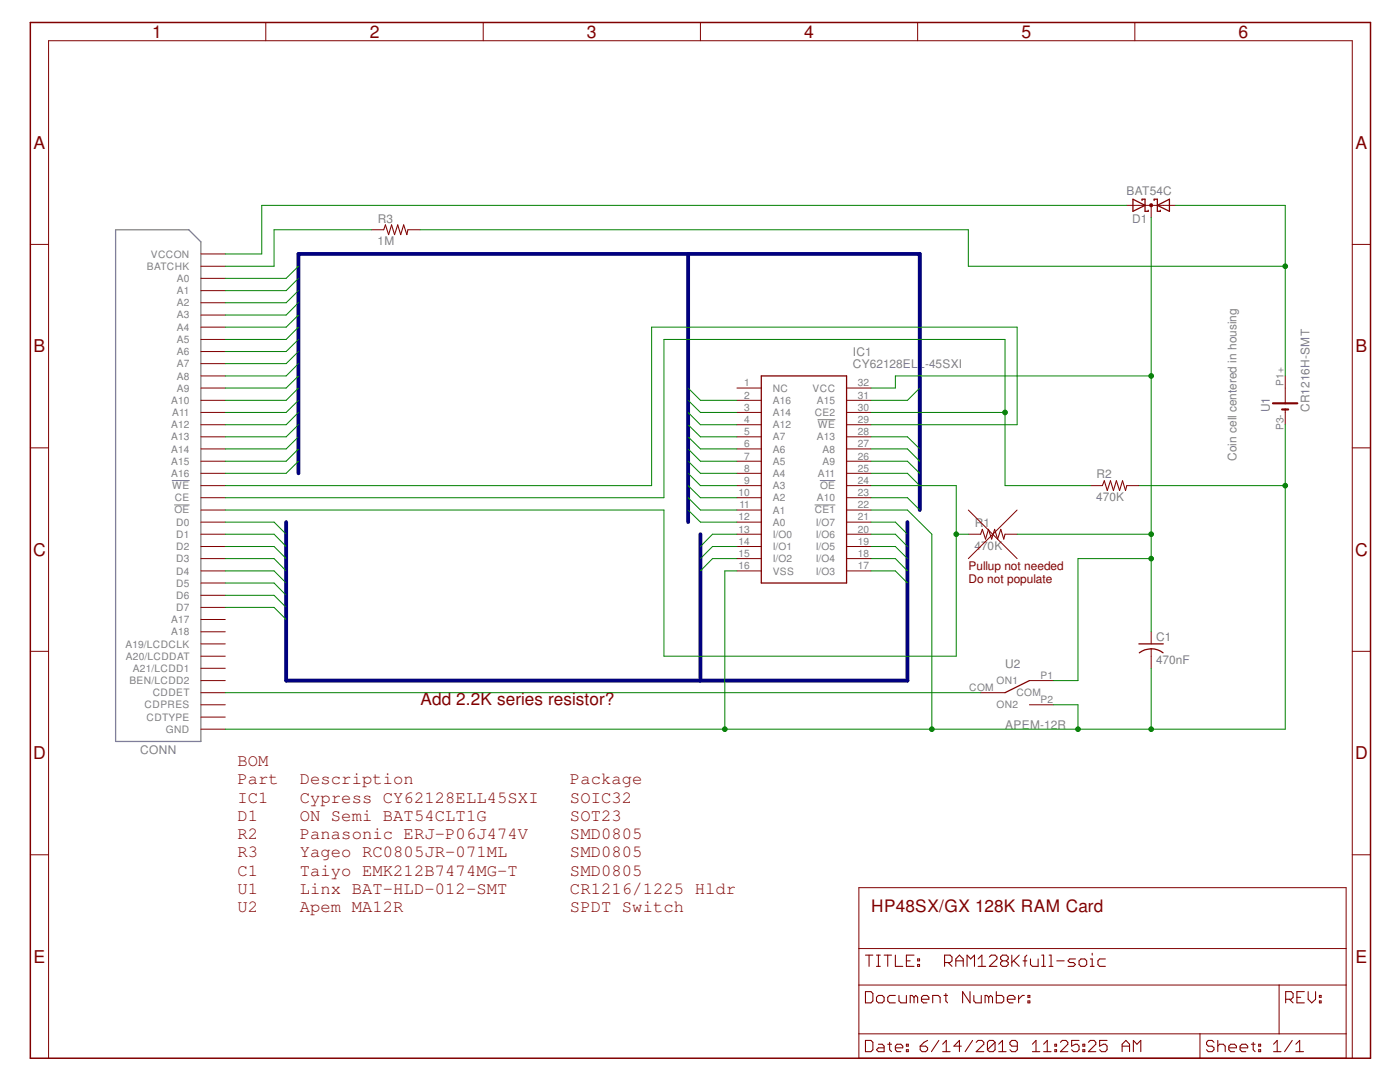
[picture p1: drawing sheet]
<svg xmlns="http://www.w3.org/2000/svg" width="279mm" height="216mm" viewBox="0 0 279 216" stroke-linecap="round" stroke-linejoin="round" font-family="sans-serif">
<path d="M23.1 45.8h14.6l2.4 2.5v99.7h-17z" fill="none" stroke="#808080" stroke-width=".25"/>
<path d="M34.3 95.9h3.5M163.2 83.7h3.5M163.6 95.9h3.1M34.8 100.8h3M162.6 100.8h4.1" fill="none" stroke="#808080" stroke-width=".2"/>
<g fill="none" stroke="#800000" stroke-width=".2">
<path d="M53 4.5v3.6M96.4 4.5v3.6M139.8 4.5v3.6M183.1 4.5v3.6M226.5 4.5v3.6M6.1 48.8h3.6M40.1 50.7h4.9M40.1 53.1h4.9M40.1 55.5h4.9M40.1 58h4.9M74.1 45.8h2.5M81.4 45.8h2.5"/>
<path d="M227.3 41h4.9M269.9 48.8h3.6M40.1 60.4h4.9M40.1 62.9h4.9M40.1 65.3h4.9M40.1 67.7h4.9M40.1 70.1h4.9M40.1 72.6h4.9M40.1 75h4.9M40.1 77.4h4.9M40.1 79.9h4.9M6.1 89.4h3.6"/>
<path d="M40.1 82.3h4.9M40.1 84.8h4.9M40.1 87.2h4.9M40.1 89.6h4.9M40.1 92h4.9M40.1 94.4h4.9M40.1 96.9h4.9M40.1 99.3h4.9M217.6 96.9h2.4M224.9 96.9h2.4M269.9 89.4h3.6M40.1 101.8h4.9"/>
<path d="M40.1 104.2h4.9M40.1 106.6h4.9M40.1 109.1h4.9M40.1 111.5h4.9M40.1 113.9h4.9M40.1 116.3h4.9M40.1 118.8h4.9M193.3 101.8l9.7 9.7M193.3 106.6h2.4M200.6 106.6h2.4M203 101.8l-9.7 9.7M6.1 130h3.6"/>
<path d="M40.1 121.2h4.9M40.1 123.6h4.9M40.1 126.1h4.9M40.1 128.5h4.9M40.1 130.9h4.9M40.1 133.3h4.9M40.1 135.8h4.9M40.1 138.2h4.9M269.9 130h3.6M40.1 140.6h4.9M40.1 143.1h4.9M40.1 145.5h4.9"/>
<path d="M6.1 170.6h3.6M171.4 177.1h97.2v34.1h-97.2zM269.9 170.6h3.6M171.4 196.6h97.2M171.4 189.3h97.2M255.3 196.6v9.7M9.7 211.2v-203.1h260.2v203.1M171.4 206.3h97.2M239.5 206.3v4.9"/>
</g>
<path d="M6.1 4.5h267.4v206.7h-267.4z" fill="none" stroke="#800000" stroke-width=".3"/>
<g fill="none" stroke="#800000" stroke-width=".21">
<path d="M76.6 45.8l.3-.9 .7 1.9 .5-1.9 .6 1.9 .7-1.9 .6 1.9 .6-1.9 .6 1.9 .2-1M220 96.9l.4-1 .6 2 .6-2 .6 2 .6-2 .6 2 .6-2 .6 2 .3-1M195.7 106.6l.3-1 .7 2 .6-2 .6 2 .6-2 .6 2 .6-2 .6 2 .3-1M172.7 197.9h1.1l.4 .3v1.5l-.4 .4h-1.1zM172.7 190.6h1.5M173.4 190.6v2.2M174.9 199l.4-.4h.8l.3 .4v.7l-.3 .4h-.8l-.4-.4zM174.9 190.6h.8M174.9 192.8h.8M175.3 190.6v2.2M176.4 190.6h1.5M177.2 190.6v2.2"/>
<path d="M178.7 190.6v2.2h1.5M178.7 198.6h-1.2l-.3 .4v.7l.3 .4h1.2M179.4 198.6v1.1l.4 .4h1.1v-1.5M180.9 191.7h.8M182.4 190.6h-1.5v2.2h1.5M182.4 199l-.4-.4h-.3v1.5M182.4 199l.4-.4 .3 .4v1.1M182.4 199v1.1M183.1 192.4h.4v.4h-.4zM183.1 191.3h.4v.4h-.4zM183.9 199.4h1.5v-.4l-.4-.4h-.7l-.4 .4v.7l.4 .4h.7M188.4 198.6h.7"/>
<path d="M188.5 192.1h1.1l.4-.4v-.7l-.4-.4h-1.1v2.2M188.8 198.2v1.5l.3 .4M189.2 192.1l.8 .7M190.8 191.7h1.4M190.8 192.8v-1.5l.7-.7 .7 .7v1.5M193 192.8v-2.2l.7 .7 .8-.7v2.2M193.6 197.9v2.2l-1.5-2.2v2.2M194.4 198.6v1.1l.3 .4h1.1v-1.5M195.2 192.8h1.5M195.2 191.3l.8-.7v2.2M197.3 199l-.4-.4h-.3v1.5M197.3 199v1.1"/>
<path d="M197.3 199l.4-.4 .4 .4v1.1M197.4 191l.4-.4h.8l.4 .4v.3l-1.6 1.5h1.6M198.8 197.9v2.2h1.1l.4-.4v-.7l-.4-.4h-1.1M200.1 191.7l-.4-.4v-.3l.4-.4h.7l.4 .4v.3l-.4 .4M200.1 191.7l-.4 .4v.3l.4 .4h.7l.4-.4v-.3l-.4-.4M200.1 191.7h.7M201 199.4h1.6v-.4l-.4-.4h-.8l-.4 .4v.7l.4 .4h.8M201.9 190.6v2.2M202.3 191.7l1.1 1.1M203.3 198.6v1.5M203.4 190.6l-1.5 1.5M204.2 191.7h.7"/>
<path d="M204.4 198.6h-.4l-.7 .8M204.9 190.6l-.3 .4v1.8M205.1 199.7h.4v.4h-.4zM205.1 198.6h.4v.4h-.4zM205.7 191.3v1.1l.3 .4h1.2v-1.5M207.9 190.6h.4v2.2M207.9 192.8h.8M209.4 190.6h.4v2.2M209.4 192.8h.7M210.9 191.7h1.5M214.6 191.3h-1.1l-.4 .4 .4 .4h.7l.4 .3-.4 .4h-1.1M215.7 191.3h.8l.4 .4v.7l-.4 .4h-.8l-.4-.4v-.7z"/>
<path d="M217.6 192.8h.8M217.6 191.3h.4v1.5M218 190.2v.4M220.6 191.3h-1.1l-.4 .4v.7l.4 .4h1.1M256.6 199.4h1.1l.4-.4v-.8l-.4-.3h-1.1v2.2M257.3 199.4l.8 .7M258.8 199h.8M260.3 197.9h-1.5v2.2h1.5M261.1 197.9v1.5l.7 .7 .8-.7v-1.5M263.3 199.7h.4v.4h-.4zM263.3 198.6h.4v.4h-.4zM172.7 207.6h1.1l.4 .4v1.5l-.4 .3h-1.1z"/>
<path d="M175.3 208.4h.8l.3 .3v1.1h-1.1l-.4-.3 .4-.4h1.1M177.2 208.4h.7M177.5 208v1.5l.4 .3M178.7 209.1h1.5v-.4l-.4-.3h-.8l-.3 .3v.8l.3 .3h.8M180.9 209.5h.4v.3h-.4zM180.9 208.4h.4v.3h-.4zM183.6 208.7h1.1l.4 .4v.4l-.4 .3h-.7l-.4-.3zM185.1 207.6l-.7 .4-.8 .7M186.1 200.1v-1.5h1.1l.4 .4v1.1M187.4 207.6l-1.5 2.2M188.1 209.8h1.5M188.1 208.4l.7-.8v2.2"/>
<path d="M191.9 208.7h-1.5l1.1-1.1v2.2M194.1 207.6l-1.5 2.2M194.8 208l.4-.4h.8l.3 .4v.4l-1.5 1.4h1.5M198.6 208v1.5l-.4 .3h-.8l-.3-.3M198.6 208l-.4-.4h-.8l-.3 .4v1.5M198.6 208l-1.5 1.5M199.3 209.8h1.5M199.3 208.4l.8-.8v2.2M203 208.7h-1.1l-.4-.3v-.4l.4-.4h.7l.4 .4v1.5l-.4 .3h-.7l-.4-.3M206 209.8h1.5M206 208.4l.8-.8v2.2M208.3 209.8h1.5"/>
<path d="M208.3 208.4l.7-.8v2.2M210.5 209.5h.4v.3h-.4zM210.5 208.4h.4v.3h-.4zM211.6 208l.4-.4h.7l.4 .4v.4l-1.5 1.4h1.5M215.3 207.6h-1.4v1.1l.7-.3h.4l.3 .3v.8l-.3 .3h-.8l-.3-.3M216.1 209.5h.4v.3h-.4zM216.1 208.4h.4v.3h-.4zM217.2 208l.4-.4h.8l.3 .4v.4l-1.5 1.4h1.5M220.9 207.6h-1.4v1.1l.7-.3h.4l.3 .3v.8l-.3 .3h-.8l-.3-.3M223.9 208.7h1.5M223.9 209.8v-1.4l.8-.8 .7 .8v1.4M226.2 209.8v-2.2l.7 .8 .8-.8v2.2"/>
<path d="M242.3 208l-.4-.4h-.8l-.3 .4v.4l.3 .3h.8l.4 .4v.4l-.4 .3h-.8l-.3-.3M243 208.7l.4-.3h.7l.4 .3v1.1M243 207.6v2.2M245.2 209.1h1.6v-.4l-.4-.3h-.8l-.4 .3v.8l.4 .3h.8M247.5 209.1h1.5v-.4l-.4-.3h-.7l-.4 .3v.8l.4 .3h.7M249.7 208.4h.8M250.1 208v1.5l.4 .3M251.2 209.5h.4v.3h-.4zM251.2 208.4h.4v.3h-.4zM254.2 209.8h1.5M254.2 208.4l.7-.8v2.2M257.9 207.6l-1.5 2.2"/>
<path d="M258.6 209.8h1.5M258.6 208.4l.8-.8v2.2"/>
</g>
<path d="M226.1 39.8l2.4 1.2-2.4 1.2zM227.9 40v-.2h.6v2.4h.7v-.2M230.3 40v-.2h.7v2.4h.6v-.2M231 41l2.4-1.2v2.4z" fill="none" stroke="#800000" stroke-width=".25"/>
<path d="M229.5 40.7h.5v.5h-.5l-.1-.2z" fill-rule="evenodd" fill="#800000"/>
<g fill="none" stroke="#800000" stroke-width=".2">
<path d="M224.9 41h2.4M229.5 40.7h.5v.5h-.5l-.1-.2zM229.7 41v2.4M232.2 41h2.4M147.1 77.4h4.8M147.1 79.9h4.8M169 77.4h4.8M169 79.9h4.8M256.5 75v5.5M147.1 82.3h4.8M147.1 84.8h4.8M147.1 87.2h4.8"/>
<path d="M147.1 89.6h4.8M147.1 92h4.8M147.1 94.4h4.8M147.1 96.9h4.8M147.1 99.3h4.8M169 82.3h4.8M169 84.8h4.8M169 87.2h4.8M169 89.6h4.8M169 92h4.8M169 94.4h4.8M169 96.9h4.8"/>
<path d="M169 99.3h4.8M256.5 81.7v3.1M147.1 101.8h4.8M147.1 104.2h4.8M147.1 106.6h4.8M147.1 109.1h4.8M147.1 111.5h4.8M147.1 113.9h4.8M169 101.8h4.8M169 104.2h4.8M169 106.6h4.8M169 109.1h4.8"/>
<path d="M169 111.5h4.8M169 113.9h4.8M195.7 138.2h4.9M205.4 135.8h4.9M229.7 126.1v2.4M229.7 129.5v3.8M205.4 140.6h4.9"/>
</g>
<path d="M151.9 75h17.1v41.3h-17.1zM205.4 135.8l-4.8 2.4M227.3 128.5h4.9M227.4 130.3a3.9 3.9 0 0 1 4.7 0" fill="none" stroke="#800000" stroke-width=".25"/>
<path d="M254 80.5h4.9M255.9 81.7h1.2" fill="none" stroke="#800000" stroke-width=".42"/>
<path d="M137.3 50.7v53.5M59.6 94.4v-43.7h124v51.1M57.1 104.2v31.6h124v-31.6M139.8 106.6v29.2" fill="none" stroke="#000080" stroke-width=".76"/>
<path d="M224.9 41h-172.7v9.7h-7.2M227.3 96.9h29.2M256.5 84.8v60.7h-211.5" fill="none" stroke="#008000" stroke-width=".2"/>
<circle cx="256.5" cy="96.9" r=".46" fill="#008000"/>
<g fill="none" stroke="#008000" stroke-width=".2">
<path d="M229.7 133.3v12.2"/>
<circle cx="256.5" cy="96.9" r=".46"/>
</g>
<circle cx="229.7" cy="145.5" r=".46" fill="#008000"/>
<circle cx="229.7" cy="145.5" r=".46" fill="none" stroke="#008000" stroke-width=".2"/>
<circle cx="215.1" cy="145.5" r=".46" fill="#008000"/>
<g fill="none" stroke="#008000" stroke-width=".2">
<path d="M147.1 113.9h-2.4v31.6M210.3 140.6h4.8v4.9"/>
<circle cx="215.1" cy="145.5" r=".46"/>
</g>
<circle cx="144.7" cy="145.5" r=".46" fill="#008000"/>
<g fill="none" stroke="#008000" stroke-width=".2">
<path d="M173.8 101.8h7.3l4.9 4.8v38.9"/>
<circle cx="144.7" cy="145.5" r=".46"/>
</g>
<circle cx="186" cy="145.5" r=".46" fill="#008000"/>
<g fill="none" stroke="#008000" stroke-width=".2">
<path d="M173.8 84.8h29.2v-19.5h-73v31.6h-85M173.8 82.3h26.8M217.6 96.9h-17v-29.2h-68.1v31.6h-87.5"/>
<circle cx="186" cy="145.5" r=".46"/>
</g>
<circle cx="200.6" cy="82.3" r=".46" fill="#008000"/>
<g fill="none" stroke="#008000" stroke-width=".2">
<path d="M173.8 96.9h17v34h-58.3v-29.1h-87.5M190.8 106.6h2.5"/>
<circle cx="200.6" cy="82.3" r=".46"/>
</g>
<circle cx="190.8" cy="106.6" r=".46" fill="#008000"/>
<g fill="none" stroke="#008000" stroke-width=".2">
<path d="M229.7 43.4v68.1h-14.6M203 106.6h26.7"/>
<circle cx="190.8" cy="106.6" r=".46"/>
</g>
<circle cx="229.7" cy="106.6" r=".46" fill="#008000"/>
<g fill="none" stroke="#008000" stroke-width=".2">
<path d="M229.7 111.5v14.6"/>
<circle cx="229.7" cy="106.6" r=".46"/>
</g>
<circle cx="229.7" cy="111.5" r=".46" fill="#008000"/>
<g fill="none" stroke="#008000" stroke-width=".2">
<path d="M229.7 75h-51v2.4h-4.9M215.1 111.5v24.3h-4.8"/>
<circle cx="229.7" cy="111.5" r=".46"/>
</g>
<circle cx="229.7" cy="75" r=".46" fill="#008000"/>
<g fill="none" stroke="#008000" stroke-width=".2">
<path d="M59.6 58l-2.5 2.4h-12.1M59.6 55.5l-2.5 2.5h-12.1M59.6 53.1l-2.5 2.4h-12.1M74.1 45.8h-19.4v7.3h-9.7M83.9 45.8h109.4v7.3h63.2M256.5 41v34M59.6 77.4l-2.5 2.5h-12.1M59.6 79.9l-2.5 2.4h-12.1M59.6 75l-2.5 2.4h-12.1M59.6 72.6l-2.5 2.4h-12.1M59.6 70.1l-2.5 2.5h-12.1M59.6 67.7l-2.5 2.4h-12.1"/>
<path d="M59.6 65.3l-2.5 2.4h-12.1M59.6 62.9l-2.5 2.4h-12.1M59.6 60.4l-2.5 2.5h-12.1M137.3 77.4l2.5 2.5h7.3M137.3 79.9l2.5 2.4h7.3M183.6 77.4l-2.5 2.5h-7.3M59.6 92l-2.5 2.4h-12.1M59.6 89.6l-2.5 2.4h-12.1M59.6 84.8l-2.5 2.4h-12.1M59.6 87.2l-2.5 2.4h-12.1M59.6 82.3l-2.5 2.5h-12.1M137.3 92l2.5 2.4h7.3"/>
<path d="M137.3 89.6l2.5 2.4h7.3M137.3 84.8l2.5 2.4h7.3M137.3 87.2l2.5 2.4h7.3M137.3 82.3l2.5 2.5h7.3M137.3 96.9l2.5 2.4h7.3M137.3 94.4l2.5 2.5h7.3M137.3 99.3l2.5 2.5h7.3M173.8 94.4h7.3l2.5 2.5M173.8 92h7.3l2.5 2.4M173.8 87.2h7.3l2.5 2.4M173.8 89.6h7.3l2.5 2.4M173.8 99.3h7.3l2.5 2.5"/>
<path d="M45 104.2h9.7l2.4 2.4M45 106.6h9.7l2.4 2.5M45 109.1h9.7l2.4 2.4M45 111.5h9.7l2.4 2.4M45 113.9h9.7l2.4 2.4M45 116.3h9.7l2.4 2.5M45 118.8h9.7l2.4 2.4M137.3 101.8l2.5 2.4h7.3M147.1 106.6h-4.9l-2.4 2.5M147.1 109.1h-4.9l-2.4 2.4M147.1 111.5h-4.9l-2.4 2.4M173.8 104.2h4.9l2.4 2.4"/>
<path d="M173.8 106.6h4.9l2.4 2.5M173.8 109.1h4.9l2.4 2.4M173.8 111.5h4.9l2.4 2.4M173.8 113.9h4.9l2.4 2.4M45 121.2h9.7l2.4 2.4"/>
<circle cx="229.7" cy="75" r=".46"/>
</g>
<circle cx="256.5" cy="53.1" r=".46" fill="#008000"/>
<g fill="none" stroke="#008000" stroke-width=".2">
<path d="M234.6 41h21.9M45 138.2h150.7"/>
<circle cx="256.5" cy="53.1" r=".46"/>
</g>
<g font-size="3.5" fill="#800000">
<text x="30.4" y="7.5">1</text>
<text x="73.8" y="7.5">2</text>
<text x="117.1" y="7.5">3</text>
<text x="160.5" y="7.5">4</text>
<text x="203.8" y="7.5">5</text>
<text x="247.2" y="7.5">6</text>
<text x="6.7" y="29.7">A</text>
<text x="270.5" y="29.7">A</text>
<text x="6.7" y="70.3">B</text>
<text x="270.5" y="70.3">B</text>
<text x="6.6" y="110.9">C</text>
<text x="270.4" y="110.9">C</text>
<text x="6.6" y="151.5">D</text>
<text x="270.4" y="151.5">D</text>
<text x="6.7" y="192.1">E</text>
<text x="270.5" y="192.1">E</text>
</g>
<g font-size="3.4" fill="#800000">
<text x="83.9" y="140.6">Add 2.2K series resistor?</text>
<text x="47.4" y="152.9">BOM</text>
<text x="47.4" y="156.5">Part</text>
<text x="47.4" y="160.1">IC1</text>
<text x="59.8" y="156.5">Description</text>
<text x="59.8" y="160.1">Cypress CY62128ELL45SXI</text>
<text x="113.7" y="156.5">Package</text>
<text x="113.7" y="160.1">SOIC32</text>
<text x="47.4" y="163.8">D1</text>
<text x="47.4" y="167.4">R2</text>
<text x="59.8" y="163.8">ON Semi BAT54CLT1G</text>
<text x="59.8" y="167.4">Panasonic ERJ-P06J474V</text>
<text x="113.7" y="163.8">SOT23</text>
<text x="113.7" y="167.4">SMD0805</text>
<text x="47.4" y="171.1">R3</text>
<text x="59.8" y="171.1">Yageo RC0805JR-071ML</text>
<text x="113.7" y="171.1">SMD0805</text>
<text x="47.4" y="174.7">C1</text>
<text x="47.4" y="178.4">U1</text>
<text x="59.8" y="174.7">Taiyo EMK212B7474MG-T</text>
<text x="59.8" y="178.4">Linx BAT-HLD-012-SMT</text>
<text x="113.7" y="174.7">SMD0805</text>
<text x="113.7" y="178.4">CR1216/1225 Hldr</text>
<text x="47.4" y="182">U2</text>
<text x="59.8" y="182">Apem MA12R</text>
<text x="113.7" y="182">SPDT Switch</text>
<text x="173.9" y="182">HP48SX/GX 128K RAM Card</text>
</g>
<g font-size="2.4" fill="#808080">
<text x="224.8" y="38.9">BAT54C</text>
<text x="75.4" y="44.4">R3</text>
<text x="226" y="44.6">D1</text>
<text x="75.4" y="49">1M</text>
<text x="170.2" y="71">IC1</text>
<text x="170.2" y="73.4">CY62128ELL-45SXI</text>
<text x="253.4" y="82.3" transform="rotate(-90 253.4 82.3)">U1</text>
<text x="261.4" y="82.3" transform="rotate(-90 261.4 82.3)">CR1216H-SMT</text>
<text x="218.8" y="95.5">R2</text>
<text x="246.8" y="92" transform="rotate(-90 246.8 92)">Coin cell centered in housing</text>
<text x="218.8" y="100">470K</text>
<text x="194.5" y="105.2">R1</text>
<text x="194.5" y="109.8">470K</text>
<text x="230.8" y="127.9">C1</text>
<text x="200.6" y="133.3">U2</text>
<text x="230.7" y="132.5">470nF</text>
<text x="200.6" y="145.5">APEM-12R</text>
<text x="28" y="150.4">CONN</text>
</g>
<g font-size="2.4" fill="#800000">
<text x="193.3" y="113.8">Pullup not needed</text>
<text x="193.3" y="116.3">Do not populate</text>
</g>
<g font-size="2" fill="#808080">
<text x="29.3" y="53.8">BATCHK</text>
<text x="30.1" y="51.4">VCCON</text>
<text x="35.3" y="56.3">A0</text>
<text x="35.3" y="58.7">A1</text>
<text x="35.3" y="61.1">A2</text>
<text x="35.3" y="63.5">A3</text>
<text x="35.3" y="66">A4</text>
<text x="35.3" y="68.4">A5</text>
<text x="35.3" y="70.9">A6</text>
<text x="35.3" y="73.3">A7</text>
<text x="35.3" y="75.7">A8</text>
<text x="148.5" y="77.1">1</text>
<text x="171.2" y="77.1">32</text>
<text x="256.2" y="77" transform="rotate(-90 256.2 77)">P1+</text>
<text x="34.2" y="80.6">A10</text>
<text x="34.3" y="83">A11</text>
<text x="35.3" y="78.1">A9</text>
<text x="148.5" y="79.5">2</text>
<text x="148.5" y="82">3</text>
<text x="154.2" y="78.1">NC</text>
<text x="154.2" y="80.6">A16</text>
<text x="154.2" y="83">A14</text>
<text x="162.2" y="78.1">VCC</text>
<text x="162.6" y="83">CE2</text>
<text x="163" y="80.6">A15</text>
<text x="171.2" y="79.5">31</text>
<text x="171.2" y="82">30</text>
<text x="34.2" y="85.4">A12</text>
<text x="34.2" y="87.9">A13</text>
<text x="148.5" y="84.4">4</text>
<text x="148.5" y="86.8">5</text>
<text x="148.5" y="89.2">6</text>
<text x="154.2" y="85.5">A12</text>
<text x="154.2" y="87.9">A7</text>
<text x="163" y="87.9">A13</text>
<text x="163.2" y="85.4">WE</text>
<text x="171.2" y="84.4">29</text>
<text x="171.2" y="86.8">28</text>
<text x="171.2" y="89.2">27</text>
<text x="256.2" y="85.9" transform="rotate(-90 256.2 85.9)">P3-</text>
<text x="34.2" y="90.3">A14</text>
<text x="34.2" y="92.8">A15</text>
<text x="34.2" y="95.2">A16</text>
<text x="148.5" y="91.7">7</text>
<text x="148.5" y="94.1">8</text>
<text x="154.2" y="90.3">A6</text>
<text x="154.2" y="92.8">A5</text>
<text x="154.2" y="95.2">A4</text>
<text x="163.2" y="95.2">A11</text>
<text x="164.2" y="90.3">A8</text>
<text x="164.2" y="92.8">A9</text>
<text x="171.2" y="91.7">26</text>
<text x="171.2" y="94.1">25</text>
<text x="34.3" y="97.6">WE</text>
<text x="34.9" y="100">CE</text>
<text x="147.4" y="99">10</text>
<text x="147.6" y="101.4">11</text>
<text x="148.5" y="96.6">9</text>
<text x="154.2" y="97.6">A3</text>
<text x="154.2" y="100">A2</text>
<text x="163" y="100">A10</text>
<text x="163.7" y="97.6">OE</text>
<text x="171.2" y="96.6">24</text>
<text x="171.2" y="99">23</text>
<text x="171.2" y="101.4">22</text>
<text x="34.8" y="102.4">OE</text>
<text x="35.2" y="104.9">D0</text>
<text x="35.2" y="107.3">D1</text>
<text x="147.4" y="103.8">12</text>
<text x="147.4" y="106.3">13</text>
<text x="154.2" y="102.5">A1</text>
<text x="154.2" y="104.9">A0</text>
<text x="154.2" y="107.4">I/O0</text>
<text x="162.6" y="102.4">CE1</text>
<text x="162.8" y="104.9">I/O7</text>
<text x="162.8" y="107.3">I/O6</text>
<text x="171.2" y="103.8">21</text>
<text x="171.2" y="106.3">20</text>
<text x="35.2" y="109.8">D2</text>
<text x="35.2" y="112.2">D3</text>
<text x="147.4" y="108.7">14</text>
<text x="147.4" y="111.1">15</text>
<text x="147.4" y="113.6">16</text>
<text x="154.2" y="109.8">I/O1</text>
<text x="154.2" y="112.2">I/O2</text>
<text x="162.8" y="109.8">I/O5</text>
<text x="162.8" y="112.2">I/O4</text>
<text x="171.2" y="108.7">19</text>
<text x="171.2" y="111.1">18</text>
<text x="171.2" y="113.6">17</text>
<text x="35.2" y="114.6">D4</text>
<text x="35.2" y="117.1">D5</text>
<text x="35.2" y="119.5">D6</text>
<text x="154.2" y="114.6">VSS</text>
<text x="162.8" y="114.6">I/O3</text>
<text x="34.2" y="124.3">A17</text>
<text x="35.2" y="121.9">D7</text>
<text x="25" y="129.2">A19/LCDCLK</text>
<text x="25.1" y="131.7">A20/LCDDAT</text>
<text x="34.2" y="126.8">A18</text>
<text x="25.8" y="136.5">BEN/LCDD2</text>
<text x="26.5" y="134.1">A21/LCDD1</text>
<text x="193.4" y="137.9">COM</text>
<text x="198.9" y="136.5">ON1</text>
<text x="207.7" y="135.5">P1</text>
<text x="28.9" y="141.4">CDPRES</text>
<text x="29.3" y="143.8">CDTYPE</text>
<text x="30.5" y="138.9">CDDET</text>
<text x="198.9" y="141.4">ON2</text>
<text x="202.9" y="138.9">COM</text>
<text x="207.7" y="140.3">P2</text>
<text x="33.1" y="146.2">GND</text>
</g>
</svg>
